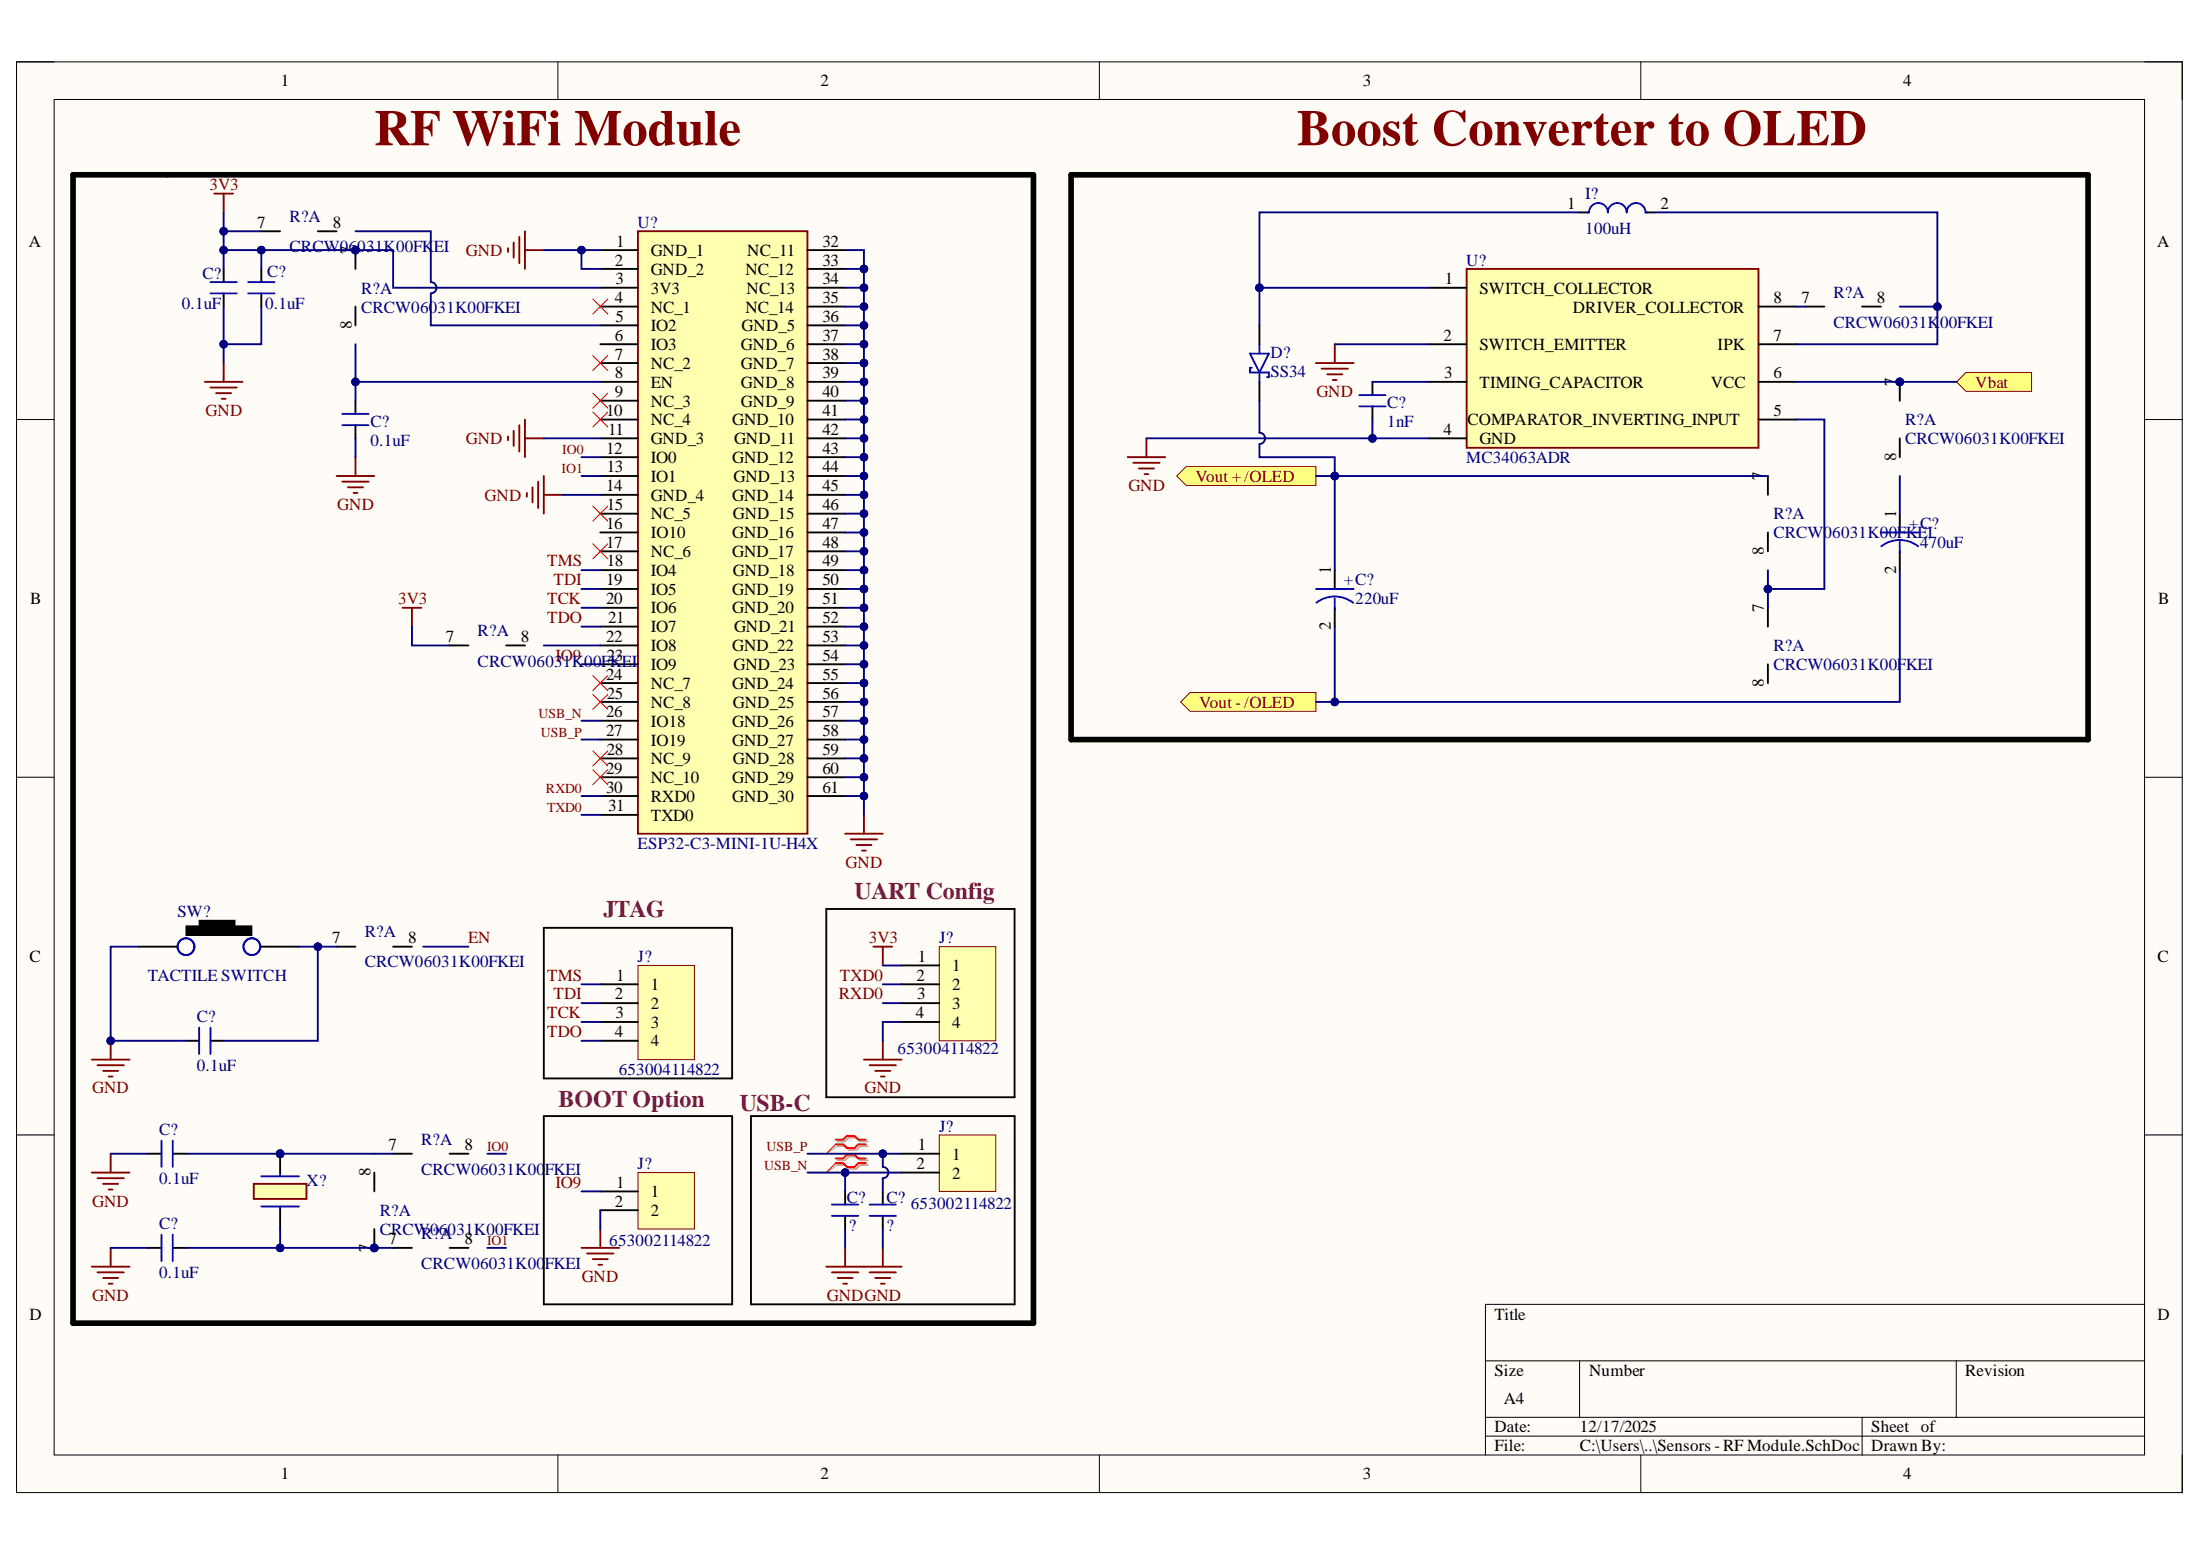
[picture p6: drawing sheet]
<svg xmlns="http://www.w3.org/2000/svg" width="297mm" height="210mm" viewBox="0 0 297 210" stroke-linecap="round" stroke-linejoin="round" font-family="sans-serif">
<path d="M2.2 8.4h292.4v193.1h-292.4z" fill-rule="evenodd" fill="#fffcf8"/>
<path d="M2.2 8.4h292.4v193.1h-292.4z" fill="none" stroke="#000" stroke-width=".14"/>
<path d="M7.3 13.4h282.3v183h-282.3z" fill-rule="evenodd" fill="#fffcf8"/>
<g fill="none" stroke="#000" stroke-width=".14">
<path d="M2.2 8.3h5.1M7.3 13.4h282.3v183h-282.3zM75.3 8.3v5.1M148.4 8.3v5.1M221.5 8.4v5M289.6 8.4h5v5M2.2 56.6h5.1M289.6 56.6h5M2.2 104.9h5.1M289.6 104.9h5M2.2 153.2h5.1M289.6 153.2h5"/>
<path d="M289.6 176.1h-89v20.3M75.3 196.4v5.1M148.4 196.4v5.1M200.6 183.7h89M200.6 191.3h89M200.6 193.9h89M213.3 183.7v7.6M221.5 196.4v5.1M251.4 191.3v5.1M264.1 183.7v7.6M294.6 196.4v5.1"/>
</g>
<path d="M86.1 31.2h22.9v81.3h-22.9z" fill-rule="evenodd" fill="#ffffb0"/>
<path d="M68.6 33.5v.5M69.4 32.7v2.1M70.1 32v3.5M70.9 31.2v5.1M70.9 33.8h2.5M86.1 31.2h22.9v81.3h-22.9zM114.1 112.5h5.1M114.9 113.3h3.5M115.6 114.1h2.1M116.4 114.8h.5M116.6 110v2.5" fill="none" stroke="#800000" stroke-width=".25"/>
<g fill="none" stroke="#000" stroke-width=".25">
<path d="M81.1 33.8h5M81.1 36.3h5M81.1 38.8h5M109 33.8h5.1M109 36.3h5.1M109 38.8h5.1M81.1 41.4h5M81.1 43.9h5M81.1 46.5h5M81.1 49h5M81.1 51.5h5M81.1 54.1h5"/>
<path d="M81.1 56.6h5M81.1 59.2h5M109 41.4h5.1M109 43.9h5.1M109 46.5h5.1M109 49h5.1M109 51.5h5.1M109 54.1h5.1M109 56.6h5.1M109 59.2h5.1M81.1 61.7h5M81.1 64.3h5"/>
<path d="M81.1 66.8h5M81.1 69.3h5M81.1 71.9h5M81.1 74.4h5M81.1 77h5M81.1 79.5h5M109 61.7h5.1M109 64.3h5.1M109 66.8h5.1M109 69.3h5.1M109 71.9h5.1M109 74.4h5.1"/>
<path d="M109 77h5.1M109 79.5h5.1M81.1 82h5M81.1 84.6h5M81.1 87.1h5M81.1 89.7h5M81.1 92.2h5M81.1 94.7h5M81.1 97.3h5M81.1 99.8h5M109 82h5.1M109 84.6h5.1"/>
<path d="M109 87.1h5.1M109 89.7h5.1M109 92.2h5.1M109 94.7h5.1M109 97.3h5.1M109 99.8h5.1M81.1 102.4h5M81.1 104.9h5M81.1 107.5h5M81.1 110h5M109 102.4h5.1M109 104.9h5.1"/>
<path d="M109 107.5h5.1"/>
</g>
<path d="M80 91.2l2.1 2M80 93.7l2.1 2.1M82.1 91.2l-2.1 2M82.1 93.7l-2.1 2.1M80 101.4l2.1 2M80 103.9l2.1 2M82.1 101.4l-2.1 2M82.1 103.9l-2.1 2" fill="none" stroke="#f00" stroke-width=".14"/>
<path d="M126.8 127.8h7.6v12.7h-7.6z" fill-rule="evenodd" fill="#ffffb0"/>
<path d="M126.8 127.8h7.6v12.7h-7.6z" fill="none" stroke="#800000" stroke-width=".14"/>
<path d="M121.7 130.3h5.1M121.7 132.9h5.1M121.7 135.4h5.1M121.7 138h5.1" fill="none" stroke="#000" stroke-width=".25"/>
<path d="M117.9 127.8h2.6M119.2 127.8v2.5M116.6 143h5.1M117.4 143.8h3.6M118.2 144.6h2M118.9 145.3h.5M119.2 140.5v2.5" fill="none" stroke="#800000" stroke-width=".25"/>
<path d="M126.8 153.2h7.6v7.6h-7.6z" fill-rule="evenodd" fill="#ffffb0"/>
<path d="M126.8 153.2h7.6v7.6h-7.6z" fill="none" stroke="#800000" stroke-width=".14"/>
<path d="M18.8 127.8h5M35.3 127.8h5.1M45.5 127.8h2.5M53.1 127.8h2.5M25.1 140.5h1.8M28.4 140.5h1.8M121.7 155.7h5.1M121.7 158.3h5.1M114.1 160.8v1.8M114.1 164.1v1.8M119.2 160.8v1.8M119.2 164.1v1.8" fill="none" stroke="#000" stroke-width=".25"/>
<path d="M113.1 154.1h1l.5-.5h1l.5 .5h1.1M113.1 154.7h1l.5 .5h1l.5-.5h1.1M113.1 156.6h1l.5-.5h1l.5 .5h1.1M113.1 157.3h1l.5 .5h1l.5-.5h1.1" fill="none" stroke="#d0a19e" stroke-width=".25"/>
<path d="M113.1 154.7l-1.5 1M113.1 157.3l-1.5 1" fill="none" stroke="#d0a19e" stroke-width=".14"/>
<path d="M112.8 153.8h1.1l.5-.5h1l.5 .5h1M112.8 154.5h1.1l.5 .5h1l.5-.5h1M112.8 156.4h1.1l.5-.5h1l.5 .5h1M112.8 157h1.1l.5 .5h1l.5-.5h1" fill="none" stroke="#f00" stroke-width=".25"/>
<path d="M112.8 154.5l-1.2 1.2M112.8 157l-1.2 1.3" fill="none" stroke="#f00" stroke-width=".14"/>
<g fill="none" stroke="#800000" stroke-width=".25">
<path d="M12.4 143h5.1M13.2 143.8h3.5M13.9 144.6h2.1M14.7 145.3h.5M14.9 140.5v2.5M111.6 171h10.1M112.3 171.8h3.6M113.1 172.5h2M113.9 173.3h.5M114.1 168.4v2.6M117.4 171.8h3.6M118.2 172.5h2"/>
<path d="M118.9 173.3h.5M119.2 168.4v2.6"/>
</g>
<g fill="none" stroke="#00f" stroke-width=".25">
<path d="M26.9 138.7v3.6M28.4 138.7v3.6M112.3 164.1h3.6M112.3 162.6h3.6M117.4 164.1h3.6M117.4 162.6h3.6"/>
<circle cx="25.1" cy="127.8" r="1.14"/>
<circle cx="34" cy="127.8" r="1.14"/>
</g>
<g fill="#000">
<path d="M25.1 125h8.9v1.3h-8.9z" fill-rule="evenodd"/>
<path d="M26.9 124.2h4.8v1h-4.8z" fill-rule="evenodd"/>
</g>
<path d="M25.1 125h8.9v1.3h-8.9zM26.9 124.2h4.8v1h-4.8z" fill="none" stroke="#000" stroke-width=".14"/>
<circle cx="14.9" cy="140.5" r=".51" fill="#000080"/>
<circle cx="14.9" cy="140.5" r=".51" fill="none" stroke="#000080" stroke-width=".14"/>
<path d="M35.3 158.8h5.1M35.3 162.9h5.1" fill="none" stroke="#00f" stroke-width=".25"/>
<path d="M34.3 159.8h7.1v2h-7.1z" fill-rule="evenodd" fill="#ffffb0"/>
<path d="M12.4 158.3h5.1M13.2 159h3.5M13.9 159.8h2.1M14.9 155.7v2.6M34.3 159.8h7.1v2h-7.1zM12.4 171h5.1M13.2 171.8h3.5M13.9 172.5h2.1M14.7 160.6h.5M14.7 173.3h.5M14.9 168.4v2.6" fill="none" stroke="#800000" stroke-width=".25"/>
<path d="M21.8 154v3.5M23.3 154v3.5M21.8 166.7v3.5M23.3 166.7v3.5M37.8 162.9v.5" fill="none" stroke="#00f" stroke-width=".25"/>
<path d="M20 155.7h1.8M23.3 155.7h1.8M50.5 158.3v2.5M53.1 155.7h2.5M60.7 155.7h2.6M20 168.4h1.8M23.3 168.4h1.8M37.8 163.4v2.5M53.1 168.4h2.5M60.7 168.4h2.6" fill="none" stroke="#000" stroke-width=".25"/>
<path d="M86.1 130.3h7.7v12.7h-7.7z" fill-rule="evenodd" fill="#ffffb0"/>
<path d="M86.1 130.3h7.7v12.7h-7.7z" fill="none" stroke="#800000" stroke-width=".14"/>
<path d="M81.1 132.9h5M81.1 135.4h5M81.1 138h5M81.1 140.5h5" fill="none" stroke="#000" stroke-width=".25"/>
<path d="M86.1 158.3h7.7v7.6h-7.7z" fill-rule="evenodd" fill="#ffffb0"/>
<path d="M86.1 158.3h7.7v7.6h-7.7z" fill="none" stroke="#800000" stroke-width=".14"/>
<g fill="none" stroke="#000" stroke-width=".25">
<path d="M30.2 36.3v1.8M30.2 39.6v1.8M35.3 36.3v1.8M35.3 39.6v1.8M35.3 31.2h2.5M42.9 31.2h2.6M48 41.4v2.5M48 54.1v1.8M48 57.4v1.8M60.7 87.1h2.6M68.3 87.1h2.6M73.4 125.2h25.5v20.4h-25.5z"/>
<path d="M111.6 122.7h25.4v25.4h-25.4zM73.4 150.7h25.5v25.4h-25.5zM137 150.7h-35.6v25.4h35.6v-25.4M81.1 160.8h5M81.1 163.4h5"/>
</g>
<g fill="none" stroke="#800000" stroke-width=".25">
<path d="M28.9 26.1h2.6M30.2 26.1v2.6M27.7 51.5h5M28.4 52.3h3.6M29.2 53.1h2M29.9 53.8h.5M30.2 49v2.5M68.6 58.9v.5M69.4 58.2v2M70.1 57.4v3.6M70.9 56.6v5.1M70.9 59.2h2.5"/>
<path d="M45.5 64.3h5M46.2 65h3.6M47 65.8h2M47.7 66.5h.5M48 61.7v2.6M71.1 66.5v.6M71.9 65.8v2M72.7 65v3.6M73.4 64.3v5M73.4 66.8h2.6M54.4 82h2.5M55.6 82v2.6"/>
<path d="M78.5 168.4h5.1M79.3 169.2h3.5M80 170h2.1M80.8 170.7h.5M81.1 165.9v2.5"/>
</g>
<path d="M28.4 38.1h3.6M28.4 39.6h3.6M33.5 38.1h3.6M33.5 39.6h3.6M46.2 57.4h3.6M46.2 55.9h3.6" fill="none" stroke="#00f" stroke-width=".25"/>
<path d="M80 40.4l2.1 2M80 48l2.1 2M80 53.1l2.1 2M80 55.6l2.1 2M82.1 40.4l-2.1 2M82.1 48l-2.1 2M82.1 53.1l-2.1 2M82.1 55.6l-2.1 2M80 73.4l2.1 2M80 68.3l2.1 2.1M82.1 73.4l-2.1 2M82.1 68.3l-2.1 2.1" fill="none" stroke="#f00" stroke-width=".14"/>
<path d="M9.9 23.6h129.6v155h-129.6z" fill="none" stroke="#000" stroke-width=".76"/>
<path d="M198 36.3h39.4v24.1h-39.4z" fill-rule="evenodd" fill="#ffffb0"/>
<path d="M198 36.3h39.4v24.1h-39.4z" fill="none" stroke="#800000" stroke-width=".25"/>
<path d="M192.9 38.8h5.1M192.9 46.5h5.1M192.9 51.5h5.1M192.9 59.2h5.1M237.4 46.5h5.1M237.4 51.5h5.1M237.4 41.4h5.1M237.4 56.6h5.1" fill="none" stroke="#000" stroke-width=".25"/>
<path d="M264.2 51.5l1.2-1.2h8.9v2.5h-8.9z" fill-rule="evenodd" fill="#ffff80"/>
<path d="M264.2 51.5l1.2-1.2h8.9v2.5h-8.9z" fill="none" stroke="#800000" stroke-width=".14"/>
<path d="M154.8 59.2v2.5M177.7 49h5.1M178.4 49.8h3.6M179.2 50.5h2M180 51.3h.5M180.2 46.5v2.5M152.2 61.7h5.1M153 62.5h3.6M153.8 63.2h2M154.5 64h.5" fill="none" stroke="#800000" stroke-width=".25"/>
<g fill="none" stroke="#000" stroke-width=".25">
<path d="M213.3 28.7h1.2M222.2 28.7h1.2M185.3 51.5v1.8M185.3 54.9v1.7M243.8 41.4h2.5M251.4 41.4h2.6M256.5 59.2v2.5M180.2 77v2.5M238.7 64.3v2.5M238.7 71.9v2.5M256.5 69.3v2.6M256.5 74.4v2.6"/>
<path d="M180.2 82.1v2.5M238.7 82.1v2.5M238.7 89.7v2.5"/>
</g>
<path d="M214.3 28.7h.2a1.27 1.27 0 0 1 1.3-1.3 1.27 1.27 0 0 1 1.3 1.3 1.27 1.27 0 0 1 1.3-1.3 1.27 1.27 0 0 1 1.2 1.3 1.27 1.27 0 0 1 1.3-1.3 1.27 1.27 0 0 1 1.3 1.3h.2M183.5 54.9h3.6M183.5 53.3h3.6M177.7 79.5h5.1M254 71.9h5M254 73.7a4.1 4.1 0 0 1 5 0M256.5 73.1v1.6M177.7 81.4a4.1 4.1 0 0 1 5 0M180.2 80.8v1.5" fill="none" stroke="#00f" stroke-width=".25"/>
<path d="M158.9 64.3l1.3-1.3h17.5v2.5h-17.5z" fill-rule="evenodd" fill="#ffff80"/>
<path d="M158.9 64.3l1.3-1.3h17.5v2.5h-17.5z" fill="none" stroke="#800000" stroke-width=".14"/>
<path d="M159.4 94.7l1.3-1.2h17v2.5h-17z" fill-rule="evenodd" fill="#ffff80"/>
<path d="M159.4 94.7l1.3-1.2h17v2.5h-17z" fill="none" stroke="#800000" stroke-width=".14"/>
<path d="M168.8 47.7h2.5l-1.3 2.6zM169 49.6h-.2v.7M170 46.5v1.2" fill="none" stroke="#00f" stroke-width=".25"/>
<path d="M170 43.9v2.6" fill="none" stroke="#000" stroke-width=".25"/>
<path d="M144.6 23.6v76.2M144.6 23.6h137.3v76.2h-137.3" fill="none" stroke="#000" stroke-width=".76"/>
<path d="M114.1 33.8h2.5v76.2" fill="none" stroke="#000080" stroke-width=".25"/>
<circle cx="116.6" cy="36.3" r=".51" fill="#000080"/>
<circle cx="116.6" cy="36.3" r=".51" fill="none" stroke="#000080" stroke-width=".14"/>
<circle cx="116.6" cy="38.8" r=".51" fill="#000080"/>
<circle cx="116.6" cy="38.8" r=".51" fill="none" stroke="#000080" stroke-width=".14"/>
<circle cx="116.6" cy="41.4" r=".51" fill="#000080"/>
<circle cx="116.6" cy="41.4" r=".51" fill="none" stroke="#000080" stroke-width=".14"/>
<circle cx="116.6" cy="43.9" r=".51" fill="#000080"/>
<circle cx="116.6" cy="43.9" r=".51" fill="none" stroke="#000080" stroke-width=".14"/>
<circle cx="116.6" cy="46.5" r=".51" fill="#000080"/>
<circle cx="116.6" cy="46.5" r=".51" fill="none" stroke="#000080" stroke-width=".14"/>
<circle cx="116.6" cy="49" r=".51" fill="#000080"/>
<circle cx="116.6" cy="49" r=".51" fill="none" stroke="#000080" stroke-width=".14"/>
<circle cx="116.6" cy="51.5" r=".51" fill="#000080"/>
<circle cx="116.6" cy="51.5" r=".51" fill="none" stroke="#000080" stroke-width=".14"/>
<circle cx="116.6" cy="54.1" r=".51" fill="#000080"/>
<circle cx="116.6" cy="54.1" r=".51" fill="none" stroke="#000080" stroke-width=".14"/>
<circle cx="116.6" cy="56.6" r=".51" fill="#000080"/>
<circle cx="116.6" cy="56.6" r=".51" fill="none" stroke="#000080" stroke-width=".14"/>
<circle cx="116.6" cy="59.2" r=".51" fill="#000080"/>
<circle cx="116.6" cy="59.2" r=".51" fill="none" stroke="#000080" stroke-width=".14"/>
<circle cx="116.6" cy="61.7" r=".51" fill="#000080"/>
<circle cx="116.6" cy="61.7" r=".51" fill="none" stroke="#000080" stroke-width=".14"/>
<circle cx="116.6" cy="64.3" r=".51" fill="#000080"/>
<circle cx="116.6" cy="64.3" r=".51" fill="none" stroke="#000080" stroke-width=".14"/>
<circle cx="116.6" cy="66.8" r=".51" fill="#000080"/>
<circle cx="116.6" cy="66.8" r=".51" fill="none" stroke="#000080" stroke-width=".14"/>
<circle cx="116.6" cy="69.3" r=".51" fill="#000080"/>
<circle cx="116.6" cy="69.3" r=".51" fill="none" stroke="#000080" stroke-width=".14"/>
<circle cx="116.6" cy="71.9" r=".51" fill="#000080"/>
<circle cx="116.6" cy="71.9" r=".51" fill="none" stroke="#000080" stroke-width=".14"/>
<circle cx="116.6" cy="74.4" r=".51" fill="#000080"/>
<circle cx="116.6" cy="74.4" r=".51" fill="none" stroke="#000080" stroke-width=".14"/>
<circle cx="116.6" cy="77" r=".51" fill="#000080"/>
<circle cx="116.6" cy="77" r=".51" fill="none" stroke="#000080" stroke-width=".14"/>
<circle cx="116.6" cy="79.5" r=".51" fill="#000080"/>
<circle cx="116.6" cy="79.5" r=".51" fill="none" stroke="#000080" stroke-width=".14"/>
<circle cx="116.6" cy="82" r=".51" fill="#000080"/>
<circle cx="116.6" cy="82" r=".51" fill="none" stroke="#000080" stroke-width=".14"/>
<circle cx="116.6" cy="84.6" r=".51" fill="#000080"/>
<circle cx="116.6" cy="84.6" r=".51" fill="none" stroke="#000080" stroke-width=".14"/>
<circle cx="116.6" cy="87.1" r=".51" fill="#000080"/>
<circle cx="116.6" cy="87.1" r=".51" fill="none" stroke="#000080" stroke-width=".14"/>
<circle cx="116.6" cy="89.7" r=".51" fill="#000080"/>
<circle cx="116.6" cy="89.7" r=".51" fill="none" stroke="#000080" stroke-width=".14"/>
<circle cx="116.6" cy="92.2" r=".51" fill="#000080"/>
<circle cx="116.6" cy="92.2" r=".51" fill="none" stroke="#000080" stroke-width=".14"/>
<circle cx="116.6" cy="94.7" r=".51" fill="#000080"/>
<circle cx="116.6" cy="94.7" r=".51" fill="none" stroke="#000080" stroke-width=".14"/>
<circle cx="116.6" cy="97.3" r=".51" fill="#000080"/>
<circle cx="116.6" cy="97.3" r=".51" fill="none" stroke="#000080" stroke-width=".14"/>
<circle cx="116.6" cy="99.8" r=".51" fill="#000080"/>
<circle cx="116.6" cy="99.8" r=".51" fill="none" stroke="#000080" stroke-width=".14"/>
<circle cx="116.6" cy="102.4" r=".51" fill="#000080"/>
<circle cx="116.6" cy="102.4" r=".51" fill="none" stroke="#000080" stroke-width=".14"/>
<circle cx="116.6" cy="104.9" r=".51" fill="#000080"/>
<circle cx="116.6" cy="104.9" r=".51" fill="none" stroke="#000080" stroke-width=".14"/>
<circle cx="116.6" cy="107.5" r=".51" fill="#000080"/>
<circle cx="116.6" cy="107.5" r=".51" fill="none" stroke="#000080" stroke-width=".14"/>
<path d="M114.1 36.3h2.5" fill="none" stroke="#000080" stroke-width=".25"/>
<circle cx="116.6" cy="36.3" r=".51" fill="#000080"/>
<circle cx="116.6" cy="36.3" r=".51" fill="none" stroke="#000080" stroke-width=".14"/>
<path d="M114.1 38.8h2.5" fill="none" stroke="#000080" stroke-width=".25"/>
<circle cx="116.6" cy="38.8" r=".51" fill="#000080"/>
<circle cx="116.6" cy="38.8" r=".51" fill="none" stroke="#000080" stroke-width=".14"/>
<path d="M114.1 41.4h2.5" fill="none" stroke="#000080" stroke-width=".25"/>
<circle cx="116.6" cy="41.4" r=".51" fill="#000080"/>
<circle cx="116.6" cy="41.4" r=".51" fill="none" stroke="#000080" stroke-width=".14"/>
<path d="M114.1 43.9h2.5" fill="none" stroke="#000080" stroke-width=".25"/>
<circle cx="116.6" cy="43.9" r=".51" fill="#000080"/>
<circle cx="116.6" cy="43.9" r=".51" fill="none" stroke="#000080" stroke-width=".14"/>
<path d="M114.1 46.5h2.5" fill="none" stroke="#000080" stroke-width=".25"/>
<circle cx="116.6" cy="46.5" r=".51" fill="#000080"/>
<circle cx="116.6" cy="46.5" r=".51" fill="none" stroke="#000080" stroke-width=".14"/>
<path d="M114.1 49h2.5" fill="none" stroke="#000080" stroke-width=".25"/>
<circle cx="116.6" cy="49" r=".51" fill="#000080"/>
<circle cx="116.6" cy="49" r=".51" fill="none" stroke="#000080" stroke-width=".14"/>
<path d="M114.1 51.5h2.5" fill="none" stroke="#000080" stroke-width=".25"/>
<circle cx="116.6" cy="51.5" r=".51" fill="#000080"/>
<circle cx="116.6" cy="51.5" r=".51" fill="none" stroke="#000080" stroke-width=".14"/>
<path d="M114.1 54.1h2.5" fill="none" stroke="#000080" stroke-width=".25"/>
<circle cx="116.6" cy="54.1" r=".51" fill="#000080"/>
<circle cx="116.6" cy="54.1" r=".51" fill="none" stroke="#000080" stroke-width=".14"/>
<path d="M114.1 56.6h2.5" fill="none" stroke="#000080" stroke-width=".25"/>
<circle cx="116.6" cy="56.6" r=".51" fill="#000080"/>
<circle cx="116.6" cy="56.6" r=".51" fill="none" stroke="#000080" stroke-width=".14"/>
<path d="M114.1 59.2h2.5" fill="none" stroke="#000080" stroke-width=".25"/>
<circle cx="116.6" cy="59.2" r=".51" fill="#000080"/>
<circle cx="116.6" cy="59.2" r=".51" fill="none" stroke="#000080" stroke-width=".14"/>
<path d="M114.1 61.7h2.5" fill="none" stroke="#000080" stroke-width=".25"/>
<circle cx="116.6" cy="61.7" r=".51" fill="#000080"/>
<circle cx="116.6" cy="61.7" r=".51" fill="none" stroke="#000080" stroke-width=".14"/>
<path d="M114.1 64.3h2.5" fill="none" stroke="#000080" stroke-width=".25"/>
<circle cx="116.6" cy="64.3" r=".51" fill="#000080"/>
<circle cx="116.6" cy="64.3" r=".51" fill="none" stroke="#000080" stroke-width=".14"/>
<path d="M114.1 66.8h2.5" fill="none" stroke="#000080" stroke-width=".25"/>
<circle cx="116.6" cy="66.8" r=".51" fill="#000080"/>
<circle cx="116.6" cy="66.8" r=".51" fill="none" stroke="#000080" stroke-width=".14"/>
<path d="M114.1 69.3h2.5" fill="none" stroke="#000080" stroke-width=".25"/>
<circle cx="116.6" cy="69.3" r=".51" fill="#000080"/>
<circle cx="116.6" cy="69.3" r=".51" fill="none" stroke="#000080" stroke-width=".14"/>
<path d="M114.1 71.9h2.5" fill="none" stroke="#000080" stroke-width=".25"/>
<circle cx="116.6" cy="71.9" r=".51" fill="#000080"/>
<circle cx="116.6" cy="71.9" r=".51" fill="none" stroke="#000080" stroke-width=".14"/>
<path d="M114.1 74.4h2.5" fill="none" stroke="#000080" stroke-width=".25"/>
<circle cx="116.6" cy="74.4" r=".51" fill="#000080"/>
<circle cx="116.6" cy="74.4" r=".51" fill="none" stroke="#000080" stroke-width=".14"/>
<path d="M114.1 77h2.5" fill="none" stroke="#000080" stroke-width=".25"/>
<circle cx="116.6" cy="77" r=".51" fill="#000080"/>
<circle cx="116.6" cy="77" r=".51" fill="none" stroke="#000080" stroke-width=".14"/>
<path d="M114.1 79.5h2.5" fill="none" stroke="#000080" stroke-width=".25"/>
<circle cx="116.6" cy="79.5" r=".51" fill="#000080"/>
<circle cx="116.6" cy="79.5" r=".51" fill="none" stroke="#000080" stroke-width=".14"/>
<path d="M114.1 82h2.5" fill="none" stroke="#000080" stroke-width=".25"/>
<circle cx="116.6" cy="82" r=".51" fill="#000080"/>
<circle cx="116.6" cy="82" r=".51" fill="none" stroke="#000080" stroke-width=".14"/>
<path d="M114.1 84.6h2.5" fill="none" stroke="#000080" stroke-width=".25"/>
<circle cx="116.6" cy="84.6" r=".51" fill="#000080"/>
<circle cx="116.6" cy="84.6" r=".51" fill="none" stroke="#000080" stroke-width=".14"/>
<path d="M114.1 87.1h2.5" fill="none" stroke="#000080" stroke-width=".25"/>
<circle cx="116.6" cy="87.1" r=".51" fill="#000080"/>
<circle cx="116.6" cy="87.1" r=".51" fill="none" stroke="#000080" stroke-width=".14"/>
<path d="M114.1 89.7h2.5" fill="none" stroke="#000080" stroke-width=".25"/>
<circle cx="116.6" cy="89.7" r=".51" fill="#000080"/>
<circle cx="116.6" cy="89.7" r=".51" fill="none" stroke="#000080" stroke-width=".14"/>
<path d="M114.1 92.2h2.5" fill="none" stroke="#000080" stroke-width=".25"/>
<circle cx="116.6" cy="92.2" r=".51" fill="#000080"/>
<circle cx="116.6" cy="92.2" r=".51" fill="none" stroke="#000080" stroke-width=".14"/>
<path d="M114.1 94.7h2.5" fill="none" stroke="#000080" stroke-width=".25"/>
<circle cx="116.6" cy="94.7" r=".51" fill="#000080"/>
<circle cx="116.6" cy="94.7" r=".51" fill="none" stroke="#000080" stroke-width=".14"/>
<path d="M114.1 97.3h2.5" fill="none" stroke="#000080" stroke-width=".25"/>
<circle cx="116.6" cy="97.3" r=".51" fill="#000080"/>
<circle cx="116.6" cy="97.3" r=".51" fill="none" stroke="#000080" stroke-width=".14"/>
<path d="M114.1 99.8h2.5" fill="none" stroke="#000080" stroke-width=".25"/>
<circle cx="116.6" cy="99.8" r=".51" fill="#000080"/>
<circle cx="116.6" cy="99.8" r=".51" fill="none" stroke="#000080" stroke-width=".14"/>
<path d="M114.1 102.4h2.5" fill="none" stroke="#000080" stroke-width=".25"/>
<circle cx="116.6" cy="102.4" r=".51" fill="#000080"/>
<circle cx="116.6" cy="102.4" r=".51" fill="none" stroke="#000080" stroke-width=".14"/>
<path d="M114.1 104.9h2.5" fill="none" stroke="#000080" stroke-width=".25"/>
<circle cx="116.6" cy="104.9" r=".51" fill="#000080"/>
<circle cx="116.6" cy="104.9" r=".51" fill="none" stroke="#000080" stroke-width=".14"/>
<path d="M114.1 107.5h2.5" fill="none" stroke="#000080" stroke-width=".25"/>
<circle cx="116.6" cy="107.5" r=".51" fill="#000080"/>
<circle cx="116.6" cy="107.5" r=".51" fill="none" stroke="#000080" stroke-width=".14"/>
<path d="M73.4 33.8h7.7" fill="none" stroke="#000080" stroke-width=".25"/>
<circle cx="78.5" cy="33.8" r=".51" fill="#000080"/>
<circle cx="78.5" cy="33.8" r=".51" fill="none" stroke="#000080" stroke-width=".14"/>
<path d="M78.5 33.8v2.5h2.6" fill="none" stroke="#000080" stroke-width=".25"/>
<circle cx="78.5" cy="33.8" r=".51" fill="#000080"/>
<circle cx="78.5" cy="33.8" r=".51" fill="none" stroke="#000080" stroke-width=".14"/>
<path d="M119.2 130.3h2.5M119.2 132.9h2.5M121.7 138h-2.5v2.5M109 155.7h12.7" fill="none" stroke="#000080" stroke-width=".25"/>
<circle cx="119.2" cy="155.7" r=".51" fill="#000080"/>
<circle cx="119.2" cy="155.7" r=".51" fill="none" stroke="#000080" stroke-width=".14"/>
<path d="M109 158.3h12.7" fill="none" stroke="#000080" stroke-width=".25"/>
<circle cx="114.1" cy="158.3" r=".51" fill="#000080"/>
<circle cx="114.1" cy="158.3" r=".51" fill="none" stroke="#000080" stroke-width=".14"/>
<path d="M78.5 97.3h2.6M78.5 99.8h2.6M78.5 107.5h2.6M78.5 110h2.6M119.2 155.7v1.8a.76 .76 0 0 1 .8 .8 .76 .76 0 0 1-.8 .7v1.8" fill="none" stroke="#000080" stroke-width=".25"/>
<circle cx="119.2" cy="155.7" r=".51" fill="#000080"/>
<circle cx="119.2" cy="155.7" r=".51" fill="none" stroke="#000080" stroke-width=".14"/>
<path d="M114.1 158.3v2.5" fill="none" stroke="#000080" stroke-width=".25"/>
<circle cx="114.1" cy="158.3" r=".51" fill="#000080"/>
<circle cx="114.1" cy="158.3" r=".51" fill="none" stroke="#000080" stroke-width=".14"/>
<path d="M40.4 127.8h5.1M119.2 135.4h2.5M114.1 165.9v2.5M119.2 165.9v2.5" fill="none" stroke="#000080" stroke-width=".25"/>
<circle cx="42.9" cy="127.8" r=".51" fill="#000080"/>
<circle cx="42.9" cy="127.8" r=".51" fill="none" stroke="#000080" stroke-width=".14"/>
<path d="M42.9 127.8v12.7h-12.7M57.1 127.8h6.2" fill="none" stroke="#000080" stroke-width=".25"/>
<circle cx="42.9" cy="127.8" r=".51" fill="#000080"/>
<circle cx="42.9" cy="127.8" r=".51" fill="none" stroke="#000080" stroke-width=".14"/>
<path d="M18.8 127.8h-3.9v12.7h10.2" fill="none" stroke="#000080" stroke-width=".25"/>
<circle cx="14.9" cy="140.5" r=".51" fill="#000080"/>
<circle cx="14.9" cy="140.5" r=".51" fill="none" stroke="#000080" stroke-width=".14"/>
<path d="M25.1 155.7h12.7M37.8 165.9v2.5h-12.7" fill="none" stroke="#000080" stroke-width=".25"/>
<circle cx="37.8" cy="168.4" r=".51" fill="#000080"/>
<circle cx="37.8" cy="168.4" r=".51" fill="none" stroke="#000080" stroke-width=".14"/>
<path d="M14.9 155.7h5.1M37.8 155.7h12.7M14.9 168.4h5.1M37.8 168.4h12.7" fill="none" stroke="#000080" stroke-width=".25"/>
<circle cx="37.8" cy="168.4" r=".51" fill="#000080"/>
<circle cx="37.8" cy="168.4" r=".51" fill="none" stroke="#000080" stroke-width=".14"/>
<g fill="none" stroke="#000080" stroke-width=".25">
<path d="M35.3 41.4v5.1h-5.1v2.5M78.5 61.7h2.6M78.5 64.3h2.6M78.5 77h2.6M78.5 79.5h2.6M78.5 84.6h2.6M78.5 82h2.6M78.5 132.9h2.6M78.5 135.4h2.6M78.5 138h2.6M50.5 155.7h2.6M65.8 155.7h2.5"/>
<path d="M78.5 140.5h2.6M50.5 168.4h2.6M65.8 168.4h2.5M78.5 160.8h2.6M81.1 163.4v2.5"/>
</g>
<circle cx="30.2" cy="46.5" r=".51" fill="#000080"/>
<circle cx="30.2" cy="46.5" r=".51" fill="none" stroke="#000080" stroke-width=".14"/>
<path d="M30.2 41.4v5.1" fill="none" stroke="#000080" stroke-width=".25"/>
<circle cx="30.2" cy="46.5" r=".51" fill="#000080"/>
<circle cx="30.2" cy="46.5" r=".51" fill="none" stroke="#000080" stroke-width=".14"/>
<path d="M48 46.5v7.6" fill="none" stroke="#000080" stroke-width=".25"/>
<circle cx="48" cy="51.5" r=".51" fill="#000080"/>
<circle cx="48" cy="51.5" r=".51" fill="none" stroke="#000080" stroke-width=".14"/>
<path d="M30.2 28.7v7.6" fill="none" stroke="#000080" stroke-width=".25"/>
<circle cx="30.2" cy="31.2" r=".51" fill="#000080"/>
<circle cx="30.2" cy="31.2" r=".51" fill="none" stroke="#000080" stroke-width=".14"/>
<circle cx="30.2" cy="33.8" r=".51" fill="#000080"/>
<circle cx="30.2" cy="33.8" r=".51" fill="none" stroke="#000080" stroke-width=".14"/>
<path d="M30.2 33.8h5.1v2.5" fill="none" stroke="#000080" stroke-width=".25"/>
<circle cx="30.2" cy="33.8" r=".51" fill="#000080"/>
<circle cx="30.2" cy="33.8" r=".51" fill="none" stroke="#000080" stroke-width=".14"/>
<circle cx="35.3" cy="33.8" r=".51" fill="#000080"/>
<circle cx="35.3" cy="33.8" r=".51" fill="none" stroke="#000080" stroke-width=".14"/>
<path d="M35.3 33.8h12.7" fill="none" stroke="#000080" stroke-width=".25"/>
<circle cx="35.3" cy="33.8" r=".51" fill="#000080"/>
<circle cx="35.3" cy="33.8" r=".51" fill="none" stroke="#000080" stroke-width=".14"/>
<path d="M30.2 31.2h5.1M48 33.8h5.1v5h28" fill="none" stroke="#000080" stroke-width=".25"/>
<circle cx="30.2" cy="31.2" r=".51" fill="#000080"/>
<circle cx="30.2" cy="31.2" r=".51" fill="none" stroke="#000080" stroke-width=".14"/>
<path d="M48 31.2h10.2v6.9a.76 .76 0 0 1 .7 .7 .76 .76 0 0 1-.7 .8v4.3h22.9M48 59.2v2.5M48 51.5h33.1" fill="none" stroke="#000080" stroke-width=".25"/>
<circle cx="48" cy="51.5" r=".51" fill="#000080"/>
<circle cx="48" cy="51.5" r=".51" fill="none" stroke="#000080" stroke-width=".14"/>
<path d="M73.4 59.2h7.7M154.8 59.2h38.1M76 66.8h5.1M55.6 84.6v2.5h5.1M73.4 87.1h7.7M78.5 89.7h2.6" fill="none" stroke="#000080" stroke-width=".25"/>
<circle cx="185.3" cy="59.2" r=".51" fill="#000080"/>
<circle cx="185.3" cy="59.2" r=".51" fill="none" stroke="#000080" stroke-width=".14"/>
<path d="M213.3 28.7h-43.3v10.1h22.9M180.2 46.5h12.7M185.3 51.5h7.6" fill="none" stroke="#000080" stroke-width=".25"/>
<circle cx="170" cy="38.8" r=".51" fill="#000080"/>
<circle cx="170" cy="38.8" r=".51" fill="none" stroke="#000080" stroke-width=".14"/>
<path d="M223.4 28.7h38.2v12.7h-5.1" fill="none" stroke="#000080" stroke-width=".25"/>
<circle cx="261.6" cy="41.4" r=".51" fill="#000080"/>
<circle cx="261.6" cy="41.4" r=".51" fill="none" stroke="#000080" stroke-width=".14"/>
<path d="M242.5 41.4h1.3M261.6 41.4v5.1h-19.1" fill="none" stroke="#000080" stroke-width=".25"/>
<circle cx="261.6" cy="41.4" r=".51" fill="#000080"/>
<circle cx="261.6" cy="41.4" r=".51" fill="none" stroke="#000080" stroke-width=".14"/>
<path d="M242.5 51.5h21.7M238.7 77v5.1M256.5 64.3v5" fill="none" stroke="#000080" stroke-width=".25"/>
<circle cx="238.7" cy="79.5" r=".51" fill="#000080"/>
<circle cx="238.7" cy="79.5" r=".51" fill="none" stroke="#000080" stroke-width=".14"/>
<path d="M242.5 56.6h3.8v22.9h-7.6" fill="none" stroke="#000080" stroke-width=".25"/>
<circle cx="238.7" cy="79.5" r=".51" fill="#000080"/>
<circle cx="238.7" cy="79.5" r=".51" fill="none" stroke="#000080" stroke-width=".14"/>
<path d="M177.7 64.3h61" fill="none" stroke="#000080" stroke-width=".25"/>
<circle cx="180.2" cy="64.3" r=".51" fill="#000080"/>
<circle cx="180.2" cy="64.3" r=".51" fill="none" stroke="#000080" stroke-width=".14"/>
<path d="M185.3 56.6v2.6" fill="none" stroke="#000080" stroke-width=".25"/>
<circle cx="185.3" cy="59.2" r=".51" fill="#000080"/>
<circle cx="185.3" cy="59.2" r=".51" fill="none" stroke="#000080" stroke-width=".14"/>
<path d="M256.5 77v17.7h-78.8" fill="none" stroke="#000080" stroke-width=".25"/>
<circle cx="180.2" cy="94.8" r=".51" fill="#000080"/>
<circle cx="180.2" cy="94.8" r=".51" fill="none" stroke="#000080" stroke-width=".14"/>
<path d="M180.2 84.6v10.1" fill="none" stroke="#000080" stroke-width=".25"/>
<circle cx="180.2" cy="94.8" r=".51" fill="#000080"/>
<circle cx="180.2" cy="94.8" r=".51" fill="none" stroke="#000080" stroke-width=".14"/>
<path d="M180.2 64.3v12.7" fill="none" stroke="#000080" stroke-width=".25"/>
<circle cx="180.2" cy="64.3" r=".51" fill="#000080"/>
<circle cx="180.2" cy="64.3" r=".51" fill="none" stroke="#000080" stroke-width=".14"/>
<path d="M170 38.8v5.1" fill="none" stroke="#000080" stroke-width=".25"/>
<circle cx="170" cy="38.8" r=".51" fill="#000080"/>
<circle cx="170" cy="38.8" r=".51" fill="none" stroke="#000080" stroke-width=".14"/>
<path d="M170 54.1v4.3a.76 .76 0 0 1 .8 .8 .76 .76 0 0 1-.8 .7v1.8h10.2v2.6" fill="none" stroke="#000080" stroke-width=".25"/>
<circle cx="180.2" cy="64.3" r=".51" fill="#000080"/>
<circle cx="180.2" cy="64.3" r=".51" fill="none" stroke="#000080" stroke-width=".14"/>
<g font-size="6.9" fill="#800000">
<text x="50.5" y="19.6">RF WiFi Module</text>
<text x="175.1" y="19.6">Boost Converter to OLED</text>
</g>
<g font-size="3.5" fill="#000080">
<text x="47.3" y="35.6">PIR?07</text>
<text x="255.8" y="53.2">PIR?07</text>
<text x="37" y="157.7">PIX?02</text>
<text x="49.7" y="167.9">PIR?07</text>
</g>
<text font-size="3.5" x="169.3" y="53.2">PID?0C</text>
<g font-size="3.2" fill="#741b47">
<text x="81.5" y="123.8">JTAG</text>
<text x="115.4" y="121.3">UART Config</text>
<text x="75.4" y="149.5">BOOT Option</text>
<text x="99.9" y="150">USB-C</text>
</g>
<g font-size="2.3">
<text x="37.9" y="11.7">1</text>
<text x="110.8" y="11.7">2</text>
<text x="184" y="11.7">3</text>
<text x="257" y="11.7">4</text>
<text x="211.6" y="28.2">1</text>
<text x="224.2" y="28.2">2</text>
<text x="3.9" y="33.3">A</text>
<text x="34.7" y="30.8">7</text>
<text x="44.9" y="30.8">8</text>
<text x="47.5" y="34.2" transform="rotate(-90 47.5 34.2)">7</text>
<text x="83" y="35.9">2</text>
<text x="83.2" y="33.3">1</text>
<text x="87.9" y="34.6">GND_1</text>
<text x="100.9" y="34.6">NC_11</text>
<text x="111" y="33.3">32</text>
<text x="111" y="35.9">33</text>
<text x="291.2" y="33.3">A</text>
<text x="83" y="40.9">4</text>
<text x="83.1" y="38.4">3</text>
<text x="87.9" y="37.1">GND_2</text>
<text x="87.9" y="39.7">3V3</text>
<text x="100.6" y="37.1">NC_12</text>
<text x="100.8" y="39.7">NC_13</text>
<text x="111" y="38.4">34</text>
<text x="111" y="40.9">35</text>
<text x="195.1" y="38.4">1</text>
<text x="199.7" y="39.7">SWITCH_COLLECTOR</text>
<text x="239.4" y="40.9">8</text>
<text x="243.2" y="40.9">7</text>
<text x="253.4" y="40.9">8</text>
<text x="47.5" y="44.4" transform="rotate(-90 47.5 44.4)">8</text>
<text x="83" y="46">6</text>
<text x="83.1" y="43.5">5</text>
<text x="87.9" y="42.2">NC_1</text>
<text x="87.9" y="44.7">IO2</text>
<text x="87.9" y="47.3">IO3</text>
<text x="100" y="47.3">GND_6</text>
<text x="100.1" y="44.7">GND_5</text>
<text x="100.6" y="42.2">NC_14</text>
<text x="111" y="43.5">36</text>
<text x="111" y="46">37</text>
<text x="194.9" y="46">2</text>
<text x="199.7" y="47.3">SWITCH_EMITTER</text>
<text x="212.4" y="42.2">DRIVER_COLLECTOR</text>
<text x="231.9" y="47.3">IPK</text>
<text x="239.4" y="46">7</text>
<text x="83" y="48.5">7</text>
<text x="83" y="51.1">8</text>
<text x="83" y="53.6">9</text>
<text x="87.9" y="49.8">NC_2</text>
<text x="87.9" y="52.3">EN</text>
<text x="100" y="49.8">GND_7</text>
<text x="100" y="52.3">GND_8</text>
<text x="111" y="48.5">38</text>
<text x="111" y="51.1">39</text>
<text x="111" y="53.6">40</text>
<text x="195" y="51.1">3</text>
<text x="199.7" y="52.3">TIMING_CAPACITOR</text>
<text x="231" y="52.3">VCC</text>
<text x="239.4" y="51.1">6</text>
<text x="256" y="52.1" transform="rotate(-90 256 52.1)">7</text>
<text x="81.8" y="56.2">10</text>
<text x="82.1" y="58.7">11</text>
<text x="87.9" y="54.9">NC_3</text>
<text x="87.9" y="57.4">NC_4</text>
<text x="87.9" y="60">GND_3</text>
<text x="98.9" y="57.4">GND_10</text>
<text x="99.1" y="60">GND_11</text>
<text x="100" y="54.9">GND_9</text>
<text x="111" y="56.2">41</text>
<text x="111" y="58.7">42</text>
<text x="194.9" y="58.7">4</text>
<text x="198.1" y="57.4">COMPARATOR_INVERTING_INPUT</text>
<text x="199.7" y="60">GND</text>
<text x="239.4" y="56.2">5</text>
<text x="81.8" y="61.2">12</text>
<text x="81.9" y="63.8">13</text>
<text x="87.9" y="62.5">IO0</text>
<text x="87.9" y="65">IO1</text>
<text x="98.9" y="62.5">GND_12</text>
<text x="99" y="65">GND_13</text>
<text x="111" y="61.2">43</text>
<text x="111" y="63.8">44</text>
<text x="238.2" y="64.8" transform="rotate(-90 238.2 64.8)">7</text>
<text x="256" y="62.2" transform="rotate(-90 256 62.2)">8</text>
<text x="81.8" y="66.3">14</text>
<text x="81.8" y="71.4">16</text>
<text x="81.9" y="68.8">15</text>
<text x="87.9" y="67.6">GND_4</text>
<text x="87.9" y="70.1">NC_5</text>
<text x="98.9" y="67.6">GND_14</text>
<text x="98.9" y="70.1">GND_15</text>
<text x="111" y="66.3">45</text>
<text x="111" y="68.8">46</text>
<text x="111" y="71.4">47</text>
<text x="256" y="69.9" transform="rotate(-90 256 69.9)">1</text>
<text x="81.8" y="73.9">17</text>
<text x="81.9" y="76.5">18</text>
<text x="87.9" y="72.7">IO10</text>
<text x="87.9" y="75.2">NC_6</text>
<text x="87.9" y="77.7">IO4</text>
<text x="98.9" y="72.7">GND_16</text>
<text x="98.9" y="75.2">GND_17</text>
<text x="98.9" y="77.7">GND_18</text>
<text x="111" y="73.9">48</text>
<text x="111" y="76.5">49</text>
<text x="179.7" y="77.5" transform="rotate(-90 179.7 77.5)">1</text>
<text x="238.2" y="74.9" transform="rotate(-90 238.2 74.9)">8</text>
<text x="256" y="77.5" transform="rotate(-90 256 77.5)">2</text>
<text x="4.1" y="81.5">B</text>
<text x="81.8" y="79">19</text>
<text x="81.8" y="81.5">20</text>
<text x="87.9" y="80.3">IO5</text>
<text x="87.9" y="82.8">IO6</text>
<text x="98.9" y="80.3">GND_19</text>
<text x="98.9" y="82.8">GND_20</text>
<text x="111" y="79">50</text>
<text x="111" y="81.5">51</text>
<text x="238.2" y="82.5" transform="rotate(-90 238.2 82.5)">7</text>
<text x="291.4" y="81.5">B</text>
<text x="60.2" y="86.6">7</text>
<text x="70.3" y="86.6">8</text>
<text x="81.8" y="86.6">22</text>
<text x="81.9" y="89.2">23</text>
<text x="82.1" y="84.1">21</text>
<text x="87.9" y="85.3">IO7</text>
<text x="87.9" y="87.9">IO8</text>
<text x="98.9" y="87.9">GND_22</text>
<text x="99.1" y="85.3">GND_21</text>
<text x="111" y="84.1">52</text>
<text x="111" y="86.6">53</text>
<text x="111" y="89.2">54</text>
<text x="179.7" y="85.1" transform="rotate(-90 179.7 85.1)">2</text>
<text x="81.8" y="91.8">24</text>
<text x="81.9" y="94.3">25</text>
<text x="87.9" y="90.5">IO9</text>
<text x="87.9" y="93">NC_7</text>
<text x="87.9" y="95.6">NC_8</text>
<text x="98.9" y="93">GND_24</text>
<text x="98.9" y="95.6">GND_25</text>
<text x="99" y="90.5">GND_23</text>
<text x="111" y="91.8">55</text>
<text x="111" y="94.3">56</text>
<text x="238.2" y="92.7" transform="rotate(-90 238.2 92.7)">8</text>
<text x="81.8" y="96.8">26</text>
<text x="81.8" y="99.4">27</text>
<text x="81.9" y="101.9">28</text>
<text x="87.9" y="98.1">IO18</text>
<text x="87.9" y="100.6">IO19</text>
<text x="98.9" y="98.1">GND_26</text>
<text x="98.9" y="100.6">GND_27</text>
<text x="111" y="96.8">57</text>
<text x="111" y="99.4">58</text>
<text x="111" y="101.9">59</text>
<text x="81.8" y="104.5">29</text>
<text x="81.8" y="107">30</text>
<text x="87.9" y="103.2">NC_9</text>
<text x="87.9" y="105.7">NC_10</text>
<text x="98.9" y="105.7">GND_29</text>
<text x="98.9" y="103.2">GND_28</text>
<text x="111" y="104.5">60</text>
<text x="111" y="107">61</text>
<text x="82.1" y="109.5">31</text>
<text x="87.9" y="108.3">RXD0</text>
<text x="87.9" y="110.8">TXD0</text>
<text x="98.9" y="108.3">GND_30</text>
<text x="4" y="129.8">C</text>
<text x="44.9" y="127.3">7</text>
<text x="55.1" y="127.3">8</text>
<text x="123.9" y="129.8">1</text>
<text x="128.6" y="131.1">1</text>
<text x="291.3" y="129.8">C</text>
<text x="83" y="134.9">2</text>
<text x="83.1" y="137.4">3</text>
<text x="83.2" y="132.4">1</text>
<text x="87.9" y="133.6">1</text>
<text x="87.9" y="136.2">2</text>
<text x="123.7" y="137.4">4</text>
<text x="123.7" y="132.4">2</text>
<text x="123.8" y="134.9">3</text>
<text x="128.6" y="133.6">2</text>
<text x="128.6" y="136.2">3</text>
<text x="83" y="140">4</text>
<text x="87.9" y="138.7">3</text>
<text x="87.9" y="141.3">4</text>
<text x="128.6" y="138.7">4</text>
<text x="52.5" y="155.3">7</text>
<text x="62.7" y="155.3">8</text>
<text x="123.9" y="155.3">1</text>
<text x="50" y="158.8" transform="rotate(-90 50 158.8)">8</text>
<text x="83.2" y="160.4">1</text>
<text x="87.9" y="161.6">1</text>
<text x="123.7" y="157.8">2</text>
<text x="128.6" y="156.6">1</text>
<text x="128.6" y="159.1">2</text>
<text x="52.5" y="168">7</text>
<text x="62.7" y="168">8</text>
<text x="83" y="162.9">2</text>
<text x="87.9" y="164.2">2</text>
<text x="50" y="169" transform="rotate(-90 50 169)">7</text>
<text x="4" y="178.1">D</text>
<text x="201.8" y="178.1">Title</text>
<text x="291.3" y="178.1">D</text>
<text x="201.8" y="185.7">Size</text>
<text x="214.6" y="185.7">Number</text>
<text x="265.3" y="185.7">Revision</text>
<text x="203" y="189.6">A4</text>
<text x="201.8" y="193.4">Date:</text>
<text x="201.8" y="195.9">File:</text>
<text x="213.3" y="193.4">12/17/2025</text>
<text x="213.3" y="195.9">C:\Users\..\Sensors - RF Module.SchDoc</text>
<text x="252.6" y="193.4">Sheet of</text>
<text x="252.6" y="195.9">Drawn By:</text>
<text x="37.9" y="199.7">1</text>
<text x="110.8" y="199.7">2</text>
<text x="184" y="199.7">3</text>
<text x="257" y="199.7">4</text>
</g>
<g font-size="2.3" fill="#800000">
<text x="28.3" y="25.6">3V3</text>
<text x="62.9" y="34.6">GND</text>
<text x="177.7" y="53.6">GND</text>
<text x="266.7" y="52.3">Vbat</text>
<text x="27.8" y="56.2">GND</text>
<text x="62.9" y="60">GND</text>
<text x="161.4" y="65">Vout + /OLED</text>
<text x="45.5" y="68.8">GND</text>
<text x="65.4" y="67.6">GND</text>
<text x="152.3" y="66.3">GND</text>
<text x="73.9" y="76.5">TMS</text>
<text x="53.7" y="81.5">3V3</text>
<text x="73.9" y="81.5">TCK</text>
<text x="74.7" y="79">TDI</text>
<text x="73.9" y="84.1">TDO</text>
<text x="75" y="89.2">IO9</text>
<text x="161.9" y="95.6">Vout - /OLED</text>
<text x="114.2" y="117.1">GND</text>
<text x="63.2" y="127.3">EN</text>
<text x="117.3" y="127.3">3V3</text>
<text x="73.9" y="132.4">TMS</text>
<text x="73.9" y="137.4">TCK</text>
<text x="74.7" y="134.9">TDI</text>
<text x="113.2" y="134.9">RXD0</text>
<text x="113.4" y="132.4">TXD0</text>
<text x="73.9" y="140">TDO</text>
<text x="12.4" y="147.6">GND</text>
<text x="116.7" y="147.6">GND</text>
<text x="75" y="160.4">IO9</text>
<text x="12.4" y="162.9">GND</text>
<text x="78.5" y="173.1">GND</text>
<text x="12.4" y="175.6">GND</text>
<text x="111.6" y="175.6">GNDGND</text>
</g>
<g font-size="2.3" fill="#000080">
<text x="214" y="26.9">I?</text>
<text x="39.1" y="30">R?A</text>
<text x="39.1" y="34.1">CRCW06</text>
<text x="48.2" y="34.1">031K</text>
<text x="53.5" y="34.1">00FK</text>
<text x="58.6" y="34.1">EI</text>
<text x="86.1" y="30.8">U?</text>
<text x="198" y="35.9">U?</text>
<text x="214" y="31.5">100uH</text>
<text x="24.5" y="41.7">0.1uF</text>
<text x="27.3" y="37.6">C?</text>
<text x="35.8" y="41.7">0.1uF</text>
<text x="36.1" y="37.4">C?</text>
<text x="48.8" y="39.7">R?A</text>
<text x="247.6" y="40.2">R?A</text>
<text x="48.8" y="42.2">CRCW06031K00FKEI</text>
<text x="247.6" y="44.2">CRCW06031K</text>
<text x="262" y="44.2">00FKEI</text>
<text x="171.6" y="48.3">D?</text>
<text x="171.6" y="50.8">SS34</text>
<text x="50" y="57.7">C?</text>
<text x="187.3" y="55.1">C?</text>
<text x="187.3" y="57.7">1nF</text>
<text x="257.2" y="57.4">R?A</text>
<text x="257.2" y="60">CRCW06031K00FKEI</text>
<text x="50" y="60.2">0.1uF</text>
<text x="198" y="62.5">MC34063ADR</text>
<text x="239.4" y="70.1">R?A</text>
<text x="257.7" y="71.4">+C?</text>
<text x="239.4" y="72.7">CRCW06031K00FKEI</text>
<text x="259.2" y="73.9">470uF</text>
<text x="181.5" y="79">+C?</text>
<text x="183" y="81.5">220uF</text>
<text x="64.5" y="85.8">R?A</text>
<text x="64.5" y="90">CRCW06031K00FKEI</text>
<text x="239.4" y="87.9">R?A</text>
<text x="239.4" y="90.5">CRCW06031K00FKEI</text>
<text x="86.1" y="114.6">ESP32-C3-MINI-1U-H4X</text>
<text x="24" y="123.7">SW?</text>
<text x="49.3" y="126.5">R?A</text>
<text x="49.3" y="130.6">CRCW06031K00FKEI</text>
<text x="86.1" y="129.8">J?</text>
<text x="126.8" y="127.3">J?</text>
<text x="20" y="132.4">TACTILE SWITCH</text>
<text x="26.6" y="138">C?</text>
<text x="121.2" y="142.3">653004114822</text>
<text x="26.6" y="144.6">0.1uF</text>
<text x="83.5" y="145.1">653004114822</text>
<text x="21.5" y="153.3">C?</text>
<text x="56.9" y="154.5">R?A</text>
<text x="126.8" y="152.8">J?</text>
<text x="21.5" y="159.9">0.1uF</text>
<text x="41.4" y="160.1">X?</text>
<text x="56.9" y="158.6">CRCW06031K00</text>
<text x="73.6" y="158.6">FKEI</text>
<text x="86.1" y="157.8">J?</text>
<text x="21.5" y="166">C?</text>
<text x="51.3" y="164.2">R?A</text>
<text x="51.3" y="166.7">CRCW06031K00FKEI</text>
<text x="56.9" y="167.2">R?A</text>
<text x="114.3" y="162.4">C?</text>
<text x="114.6" y="166.2">?</text>
<text x="119.7" y="162.4">C?</text>
<text x="119.7" y="166.2">?</text>
<text x="123" y="163.2">653002114822</text>
<text x="21.5" y="172.5">0.1uF</text>
<text x="56.9" y="171.3">CRCW06031K00</text>
<text x="73.6" y="171.3">FKEI</text>
<text x="82.3" y="168.2">653002114822</text>
</g>
<g font-size="1.9" fill="#800000">
<text x="75.8" y="63.9">IO1</text>
<text x="75.9" y="61.3">IO0</text>
<text x="72.7" y="96.9">USB_N</text>
<text x="73" y="99.5">USB_P</text>
<text x="73.7" y="107.1">RXD0</text>
<text x="73.9" y="109.6">TXD0</text>
<text x="65.8" y="155.4">IO0</text>
<text x="103.5" y="155.4">USB_P</text>
<text x="103.2" y="157.9">USB_N</text>
<text x="65.8" y="168.1">IO1</text>
</g>
</svg>
